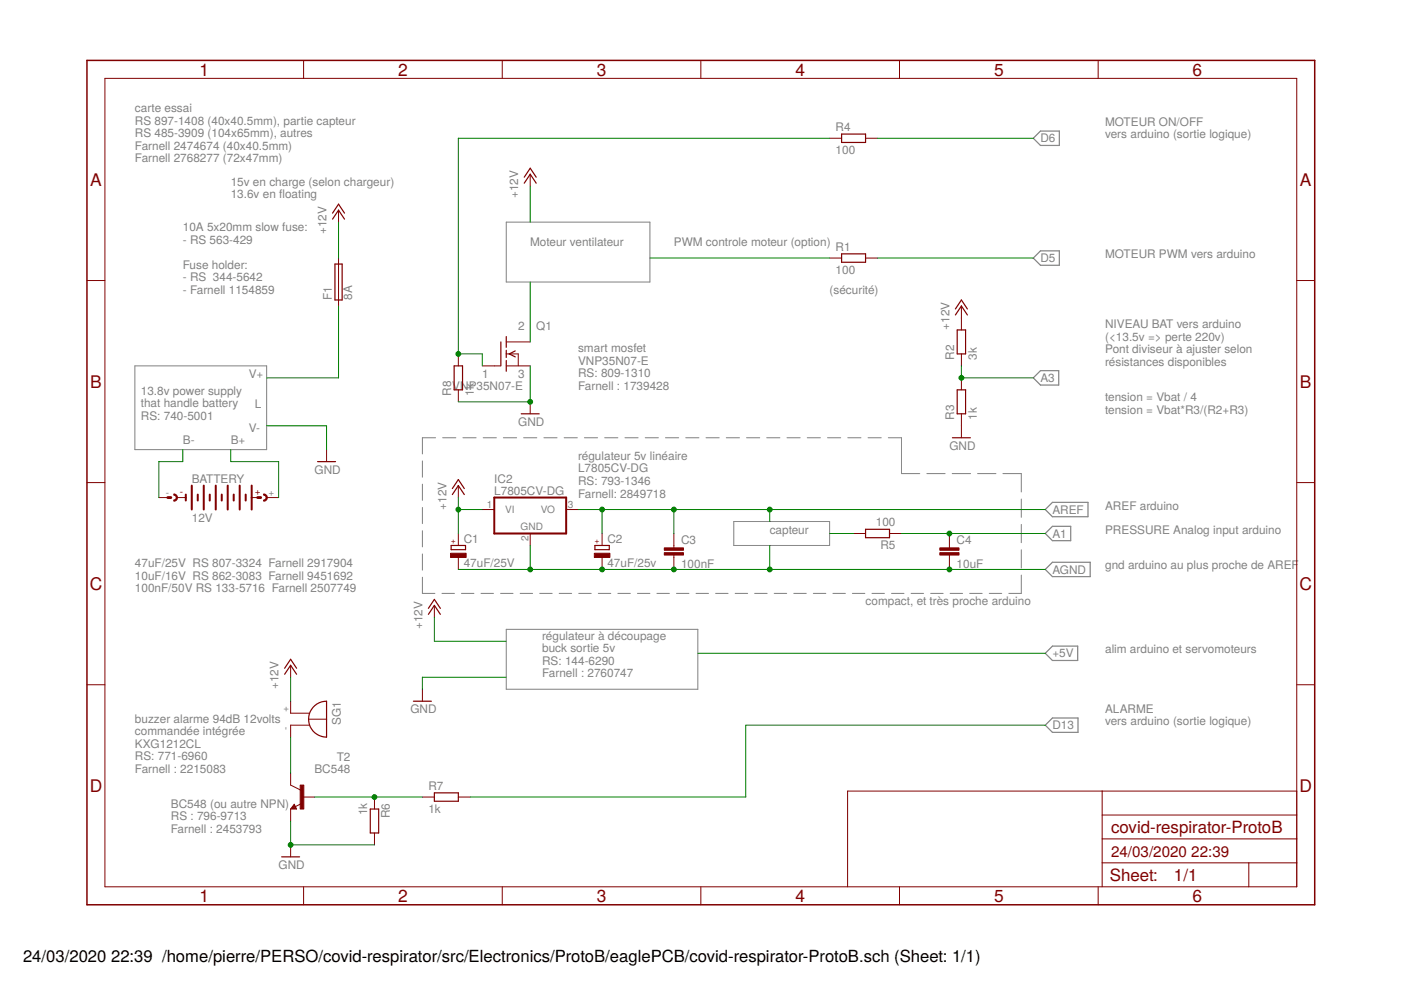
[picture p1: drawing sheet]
<svg xmlns="http://www.w3.org/2000/svg" width="297mm" height="210mm" viewBox="0 0 297 210" stroke-linecap="round" stroke-linejoin="round" font-family="sans-serif">
<g fill="none" stroke="#808080" stroke-width=".21">
<path d="M107.3 47.1h30.5v12.7h-30.5zM28.6 77.6h27.9v17.7h-27.9zM89.6 97.7v3.5M92.4 92.8h-2.8v3.4M93.9 92.8h2.7M98.1 92.8h2.8M102.4 92.8h2.8M106.7 92.8h2.8M111 92.8h2.8M115.3 92.8h2.8M119.6 92.8h2.8M123.9 92.8h2.8"/>
<path d="M128.2 92.8h2.8M132.5 92.8h2.8M136.8 92.8h2.8M141.1 92.8h2.8M145.4 92.8h2.8M149.7 92.8h2.8M154 92.8h2.8M158.3 92.8h2.8M162.6 92.8h2.8M166.9 92.8h2.8M171.2 92.8h2.7M175.5 92.8h2.7"/>
<path d="M179.7 92.8h2.8M184 92.8h2.8M188.3 92.8h2.8v7.6h3.9M89.6 102.7v3.4M89.6 107.6v3.4M89.6 112.5v3.5M89.6 117.5v3.4M155.6 110.6h20.3v5.1h-20.3zM196.5 100.4h3.9M201.9 100.4h3.9M207.3 100.4h3.9M212.6 100.4h3.9v3.9"/>
<path d="M216.5 105.8v3.9M216.5 111.2v3.9M216.5 116.6v3.8M89.6 122.4v3.4h2.6M93.7 125.8h2.7M97.8 125.8h2.7M102 125.8h2.6M106.1 125.8h2.7M107.3 133.4h40.7v12.7h-40.7zM110.3 125.8h2.6M114.4 125.8h2.7M118.6 125.8h2.6"/>
<path d="M122.7 125.8h2.6M126.9 125.8h2.6M131 125.8h2.6M135.1 125.8h2.7M139.3 125.8h2.6M143.4 125.8h2.7M147.6 125.8h2.6M151.7 125.8h2.7M155.9 125.8h2.6M160 125.8h2.6M164.1 125.8h2.7M168.3 125.8h2.6"/>
<path d="M172.4 125.8h2.7M176.6 125.8h2.6M180.7 125.8h2.7M184.9 125.8h2.6M189 125.8h2.7M193.2 125.8h2.6M197.3 125.8h2.7M201.4 125.8h2.7M205.6 125.8h2.6M209.7 125.8h2.7M216.5 121.9v3.9h-2.6"/>
</g>
<path d="M220.6 27.8h4v3h-4l-1.5-1.5zM219.1 54.7l1.5-1.5h4v3h-4zM219.1 80.1l1.5-1.5h3.9v3h-3.9zM221.6 108l1.5-1.5h7.6v3.1h-7.6zM221.6 113.1l1.5-1.5h3.9v3h-3.9zM221.6 120.7l1.5-1.5h8v3.1h-8zM221.6 138.5l1.5-1.5h5.4v3h-5.4zM221.6 153.8l1.5-1.6h5.5v3.1h-5.5z" fill="none" stroke="#808080" stroke-width=".25"/>
<g fill="none" stroke="#800000" stroke-width=".42">
<path d="M39.4 104.9v1.2M40.7 103v5M41.9 104.9v1.2M43.2 103v5M44.5 104.9v1.2M45.7 103v5M47 104.9v1.2M48.3 103v5M49.6 104.9v1.2M50.8 103v5M52.1 104.9v1.2M53.4 103v5"/>
<path d="M104.8 105.5h15.2v7.6h-15.2z"/>
</g>
<g fill="none" stroke="#800000" stroke-width=".21">
<path d="M22.2 16.6h252.7v171.4h-252.7zM64.4 12.8v3.8M106.5 12.8v3.8M148.6 12.8v3.8M190.7 12.8v3.8M232.8 12.8v3.8M112.4 36.9v2.6M175.9 29.3h2.5M183.5 29.3h2.6M18.4 59.5h3.8M71.8 44.6v2.5M71.8 54.7v10.2"/>
<path d="M175.9 54.7h2.5M183.5 54.7h2.6M274.9 59.5h3.8M97.2 75v2.6M102.3 77.6h3.8M107.3 77.6h5.1M107.3 75h2.6v2.6M107.3 72.5h5.1M203.8 64.9v5.1M203.8 75v2.6M69.2 95.3v2.6M97.2 82.7v2.5"/>
<path d="M112.4 85.2v2.5M203.8 80.1v2.6M203.8 87.7v5.1M18.4 102.3h3.8M33.7 105.5h2.5M37.5 105.5h1.9M53.4 105.5h1.2M56.5 105.5h2.6M97.2 103v2.5M97.2 113.1v2.6M97.2 118.2v2.5M102.3 108h2.5"/>
<path d="M112.4 113.1v2.6M120 108h2.6M127.7 113.1v2.6M127.7 118.2v2.5M142.9 113.1v3.1M142.9 117.7v3M181 113.1h2.5M188.6 113.1h2.5M201.3 113.1v3.1M201.3 117.7v3M274.9 102.3h3.8M92.1 128.4v2.5"/>
<path d="M18.4 145.2h3.8M61.6 148.7v2.5h4M61.6 141.1v2.5M65.4 152.5h3.8M65.6 153.8h-4v2.5M89.6 146.1v2.6M274.9 145.2h3.8M61.6 163.9v2.6l2 1M61.6 171.5v2.6M61.6 179.1v2.6M62.4 170.5l.5 1h-1.3zM63.8 170.4l-1.2 .6"/>
<path d="M64.2 169h2.5M79.4 169v2.5M79.4 176.6v2.5M89.6 169h2.5M97.2 169h2.5M233.7 167.7v20.3M233.7 177.9h41.2M233.7 172.8h41.2M274.9 167.7h-95.2v20.3M64.4 188v3.8M106.5 188v3.8M148.6 188v3.8"/>
<path d="M190.7 188v3.8M232.8 188v3.8M233.7 182.9h41.2M264.8 182.9v5.1"/>
</g>
<g fill="#800000" stroke="#800000" stroke-width=".21">
<path d="M55.9 104.7a.76 .76 0 0 1 .8 .8 .76 .76 0 0 1-.8 .8v-.3a.51 .51 0 0 0 .5-.5 .51 .51 0 0 0-.5-.5z" fill-rule="evenodd"/>
<path d="M36.9 104.7a.76 .76 0 0 1 .7 .8 .76 .76 0 0 1-.7 .8v-.3a.51 .51 0 0 0 .5-.5 .51 .51 0 0 0-.5-.5z" fill-rule="evenodd"/>
</g>
<path d="M35.6 105.5h.6M54.6 105.5h.7" fill="none" stroke="#800000" stroke-width=".61"/>
<g fill="none" stroke="#800000" stroke-width=".25">
<path d="M111.1 38.8l1.3-1.9 1.3 1.9M111.1 37.6l1.3-1.9 1.3 1.9M178.4 28.4h5.1v1.8h-5.1zM70.5 46.5l1.3-1.9 1.2 1.9M70.5 45.2l1.3-1.9 1.2 1.9M71 56h1.5v7.6h-1.5zM178.4 53.8h5.1v1.8h-5.1zM96.3 77.6h1.8v5.1h-1.8zM106.2 72.5v5.1M107.3 71.4v2.2M107.3 74.3v1.5M107.3 76.4v2.3"/>
<path d="M109.2 74.4l-1.2 .6 1.2 .7M202.6 66.8l1.2-1.9 1.3 1.9M202.6 65.5l1.2-1.9 1.3 1.9M202.9 70h1.8v5h-1.8zM67.3 97.9h3.8M110.5 87.7h3.8M201.9 92.8h3.8M202.9 82.7h1.8v5h-1.8zM95.7 115.7h3v.8h-3zM95.9 104.9l1.3-1.9 1.2 1.9M95.9 103.6l1.3-1.9 1.2 1.9M126.1 115.7h3.1v.8h-3.1z"/>
<path d="M183.5 112.2h5.1v1.8h-5.1zM90.8 130.3l1.3-1.9 1.3 1.9M90.8 129l1.3-1.9 1.3 1.9M60.3 143l1.3-1.9 1.3 1.9M60.3 141.7l1.3-1.9 1.3 1.9M66.7 149.6a3.7 3.7 0 0 1 2.5-.9v7.6a3.8 3.8 0 0 1-3.5-2.5 3.8 3.8 0 0 1 1-4.2zM87.7 148.7h3.8M62.4 171l-.1 .3h.3l-.2-.5-.5 .6h.7M78.5 171.5h1.8v5.1h-1.8zM92.1 168.1h5.1v1.8h-5.1zM59.7 181.7h3.8"/>
</g>
<g fill="#800000" stroke="#800000" stroke-width=".21">
<path d="M95.5 117.3h3.3v.9h-3.3z"/>
<path d="M126 117.3h3.3v.9h-3.3z"/>
<path d="M140.8 117.2h4.1v.5h-4.1z"/>
<path d="M140.8 116.2h4.1v.5h-4.1z"/>
<path d="M199.3 117.2h4v.5h-4z"/>
<path d="M199.3 116.2h4v.5h-4z"/>
<path d="M63.6 166.5h.8v5h-.8z"/>
</g>
<path d="M18.4 12.8h260.3v179h-260.3z" fill="none" stroke="#800000" stroke-width=".32"/>
<g fill="none" stroke="#008000" stroke-width=".21">
<path d="M112.4 39.5v7.6M175.9 29.3h-78.7v45.7h5.1v2.6M186.1 29.3h33M71.8 47.1v7.6M112.4 59.8v12.7M137.8 54.7h38.1M186.1 54.7h33M71.8 64.9v15.2h-15.3M112.4 77.6v7.6h-15.2M203.8 77.6v2.5h15.3M38.8 95.3v2.6h-5.1v7.6M48.9 95.3v2.6h10.2v7.6"/>
<path d="M56.5 90.3h12.7v5M97.2 105.5v7.6M97.2 108h5.1M112.4 115.7v5M122.6 108h99M127.7 108v5.1M142.9 108v5.1M163.2 108v2.6M163.2 115.7v5M175.9 113.1h5.1M191.1 113.1h30.5M92.1 130.9v5.1h15.2"/>
<path d="M97.2 120.7h124.4M148 138.5h73.6M61.6 143.6v5.1M61.6 156.3v7.6M107.3 143.6h-17.7v2.5M221.6 153.8h-63.5v15.2h-58.4M61.6 174.1v5h17.8M66.7 169h22.9"/>
</g>
<g fill="#008000" stroke="#008000" stroke-width=".21">
<circle cx="112.4" cy="85.2" r=".51"/>
<circle cx="61.6" cy="179.1" r=".51"/>
<circle cx="97.2" cy="108" r=".51"/>
<circle cx="203.8" cy="80.1" r=".51"/>
<circle cx="97.2" cy="75" r=".51"/>
<circle cx="127.7" cy="108" r=".51"/>
<circle cx="142.9" cy="108" r=".51"/>
<circle cx="163.2" cy="108" r=".51"/>
<circle cx="112.4" cy="120.7" r=".51"/>
<circle cx="127.7" cy="120.7" r=".51"/>
<circle cx="142.9" cy="120.7" r=".51"/>
<circle cx="163.2" cy="120.7" r=".51"/>
<circle cx="201.3" cy="120.7" r=".51"/>
<circle cx="201.3" cy="113.1" r=".51"/>
<circle cx="79.4" cy="169" r=".51"/>
</g>
<g font-size="3.7" fill="#800000">
<text x="42.3" y="16">1</text>
<text x="84.4" y="16">2</text>
<text x="126.5" y="16">3</text>
<text x="168.6" y="16">4</text>
<text x="210.8" y="16">5</text>
<text x="252.9" y="16">6</text>
<text x="19.1" y="39.3">A</text>
<text x="275.6" y="39.3">A</text>
<text x="19.1" y="82.2">B</text>
<text x="275.6" y="82.2">B</text>
<text x="19" y="125">C</text>
<text x="275.5" y="125">C</text>
<text x="19" y="167.9">D</text>
<text x="275.5" y="167.9">D</text>
<text x="42.3" y="191.2">1</text>
<text x="84.4" y="191.2">2</text>
<text x="126.5" y="191.2">3</text>
<text x="168.6" y="191.2">4</text>
<text x="210.8" y="191.2">5</text>
<text x="252.9" y="191.2">6</text>
</g>
<g font-size="3.6" fill="#800000">
<text x="235.6" y="176.6">covid-respirator-ProtoB</text>
<text x="235.3" y="186.9">Sheet:</text>
<text x="248.9" y="186.8">1/1</text>
</g>
<g font-size="3.5">
<text x="4.9" y="204">24/03/2020</text>
<text x="23.6" y="204">22:39 /home/pierre/PERSO/covid-respirator/src/Electronics/ProtoB/eaglePCB/covid-respirator-ProtoB.sch (Sheet: 1/1)</text>
</g>
<g font-size="3.2" fill="#800000">
<text x="235.6" y="181.7">24/03/2020</text>
<text x="252.6" y="181.7">22:39</text>
</g>
<g font-size="2.5" fill="#808080">
<text x="28.6" y="23.7">carte essai</text>
<text x="28.6" y="26.4">RS 897-1408 (40x40.5mm), partie capteur</text>
<text x="28.6" y="29.1">RS 485-3909 (104x65mm), autres</text>
<text x="177.2" y="27.8">R4</text>
<text x="234.3" y="26.7">MOTEUR ON/OFF</text>
<text x="234.3" y="29.3">vers arduino (sortie logique)</text>
<text x="28.6" y="31.7">Farnell 2474674 (40x40.5mm)</text>
<text x="28.6" y="34.4">Farnell 2768277 (72x47mm)</text>
<text x="177.2" y="32.6">100</text>
<text x="220.6" y="30.2">D6</text>
<text x="48.9" y="39.4">15v en charge (selon chargeur)</text>
<text x="48.9" y="42">13.6v en foating</text>
<text x="59.2" y="42">l</text>
<text x="109.9" y="42" transform="rotate(-90 109.9 42)">+12V</text>
<text x="38.8" y="49">10A 5x20mm slow fuse:</text>
<text x="38.8" y="51.7">- RS 563-429</text>
<text x="69.2" y="49.6" transform="rotate(-90 69.2 49.6)">+12V</text>
<text x="112.4" y="52.2">Moteur ventilateur</text>
<text x="142.9" y="52.2">PWM controle moteur (option)</text>
<text x="177.2" y="53.2">R1</text>
<text x="38.8" y="57">Fuse holder:</text>
<text x="38.8" y="59.7">- RS 344-5642</text>
<text x="177.2" y="58">100</text>
<text x="220.6" y="55.6">D5</text>
<text x="234.3" y="54.7">MOTEUR PWM vers arduino</text>
<text x="38.8" y="62.3">- Farnell 1154859</text>
<text x="70.4" y="63.6" transform="rotate(-90 70.4 63.6)">F1</text>
<text x="74.7" y="63.6" transform="rotate(-90 74.7 63.6)">8A</text>
<text x="175.9" y="62.3">(sécurité)</text>
<text x="109.9" y="70">2</text>
<text x="113.7" y="70">Q1</text>
<text x="201.3" y="70" transform="rotate(-90 201.3 70)">+12V</text>
<text x="234.3" y="69.6">NIVEAU BAT vers arduino</text>
<text x="122.6" y="74.6">smart mosfet</text>
<text x="122.6" y="77.3">VNP35N07-E</text>
<text x="202.3" y="76.3" transform="rotate(-90 202.3 76.3)">R2</text>
<text x="207.1" y="76.3" transform="rotate(-90 207.1 76.3)">3k</text>
<text x="234.3" y="72.2">(&lt;13.5v =&gt; perte 220v)</text>
<text x="234.3" y="74.9">Pont diviseur à ajuster selon</text>
<text x="234.3" y="77.6">résistances disponibles</text>
<text x="29.9" y="83.7">13.8v power supply</text>
<text x="52.7" y="80.1">V+</text>
<text x="95.7" y="83.9" transform="rotate(-90 95.7 83.9)">R8</text>
<text x="95.9" y="82.6">VNP35N07-E</text>
<text x="100.5" y="83.9" transform="rotate(-90 100.5 83.9)">1k</text>
<text x="102.3" y="80.1">1</text>
<text x="109.9" y="80.1">3</text>
<text x="122.6" y="80">RS: 809-1310</text>
<text x="122.6" y="82.6">Farnell : 1739428</text>
<text x="220.6" y="81">A3</text>
<text x="29.9" y="86.3">that handle battery</text>
<text x="29.9" y="89">RS: 740-5001</text>
<text x="54" y="86.5">L</text>
<text x="202.3" y="89" transform="rotate(-90 202.3 89)">R3</text>
<text x="207.1" y="89" transform="rotate(-90 207.1 89)">1k</text>
<text x="234.3" y="85.1">tension = Vbat / 4</text>
<text x="234.3" y="87.7">tension = Vbat*R3/(R2+R3)</text>
<text x="38.8" y="94.1">B-</text>
<text x="48.9" y="94.1">B+</text>
<text x="52.7" y="91.5">V-</text>
<text x="109.9" y="90.3">GND</text>
<text x="201.3" y="95.3">GND</text>
<text x="66.7" y="100.4">GND</text>
<text x="122.6" y="97.5">régulateur 5v linéaire</text>
<text x="122.6" y="100.2">L7805CV-DG</text>
<text x="40.7" y="102.3">BATTERY</text>
<text x="104.8" y="104.9">L7805CV-DG</text>
<text x="104.8" y="102.3">IC2</text>
<text x="122.6" y="102.8">RS: 793-1346</text>
<text x="122.6" y="105.5">Farnell: 2849718</text>
<text x="40.7" y="110.6">12V</text>
<text x="94.6" y="108" transform="rotate(-90 94.6 108)">+12V</text>
<text x="163.2" y="113.1">capteur</text>
<text x="185.7" y="111.6">100</text>
<text x="223.1" y="108.9">AREF</text>
<text x="234.3" y="108">AREF arduino</text>
<text x="234.3" y="113.1">PRESSURE Analog input arduino</text>
<text x="98.3" y="115.2">C1</text>
<text x="128.8" y="115.2">C2</text>
<text x="144.4" y="115.3">C3</text>
<text x="186.7" y="116.4">R5</text>
<text x="202.8" y="115.3">C4</text>
<text x="223.1" y="114">A1</text>
<text x="28.6" y="120.2">47uF/25V RS 807-3324 Farnell 2917904</text>
<text x="28.6" y="122.9">10uF/16V RS 862-3083 Farnell 9451692</text>
<text x="28.6" y="125.6">100nF/50V RS 133-5716 Farnell 2507749</text>
<text x="98.3" y="120.3">47uF/25V</text>
<text x="128.8" y="120.3">47uF/25v</text>
<text x="144.4" y="120.4">100nF</text>
<text x="202.8" y="120.4">10uF</text>
<text x="223.1" y="121.6">AGND</text>
<text x="234.3" y="120.7">gnd arduino au plus proche de AREF</text>
<text x="183.5" y="128.4">compact, et très proche arduino</text>
<text x="89.6" y="133.4" transform="rotate(-90 89.6 133.4)">+12V</text>
<text x="114.9" y="135.6">régulateur à découpage</text>
<text x="114.9" y="138.3">buck sortie 5v</text>
<text x="114.9" y="140.9">RS: 144-6290</text>
<text x="114.9" y="143.6">Farnell : 2760747</text>
<text x="223.1" y="139.4">+5V</text>
<text x="234.3" y="138.5">alim arduino et servomoteurs</text>
<text x="59.1" y="146.1" transform="rotate(-90 59.1 146.1)">+12V</text>
<text x="28.6" y="153.2">buzzer alarme 94dB 12volts</text>
<text x="28.6" y="155.9">commandée intégrée</text>
<text x="72.3" y="153.7" transform="rotate(-90 72.3 153.7)">SG1</text>
<text x="87" y="151.2">GND</text>
<text x="223.1" y="154.6">D13</text>
<text x="234.3" y="151.1">ALARME</text>
<text x="234.3" y="153.8">vers arduino (sortie logique)</text>
<text x="28.6" y="158.6">KXG1212CL</text>
<text x="28.6" y="161.2">RS: 771-6960</text>
<text x="71.4" y="161.4">T2</text>
<text x="28.6" y="163.9">Farnell : 2215083</text>
<text x="66.7" y="163.9">BC548</text>
<text x="90.8" y="167.5">R7</text>
<text x="36.2" y="171.3">BC548 (ou autre NPN)</text>
<text x="36.2" y="173.9">RS : 796-9713</text>
<text x="77.9" y="172.9" transform="rotate(-90 77.9 172.9)">1k</text>
<text x="82.7" y="173.5" transform="rotate(-90 82.7 173.5)">R6</text>
<text x="90.8" y="172.3">1k</text>
<text x="36.2" y="176.6">Farnell : 2453793</text>
<text x="59.1" y="184.2">GND</text>
</g>
<g font-size="2.1" fill="#808080">
<text x="35.1" y="105.1">-</text>
<text x="56.9" y="105.1">+</text>
<text x="103.2" y="107.7">1</text>
<text x="120.4" y="107.7">3</text>
<text x="107.1" y="108.8">VI</text>
<text x="110.4" y="112.4">GND</text>
<text x="114.7" y="108.8">VO</text>
<text x="112.1" y="114.7" transform="rotate(-90 112.1 114.7)">2</text>
<text x="61.3" y="154.8" transform="rotate(-90 61.3 154.8)">-</text>
<text x="61.3" y="150.9" transform="rotate(-90 61.3 150.9)">+</text>
</g>
<g font-size="2.1" fill="#800000">
<text x="38.1" y="104.9">-</text>
<text x="54" y="104.9">+</text>
</g>
<g font-size="1.8" fill="#800000">
<text x="96.6" y="115.3" transform="rotate(-90 96.6 115.3)">+</text>
<text x="127.1" y="115.3" transform="rotate(-90 127.1 115.3)">+</text>
</g>
</svg>
